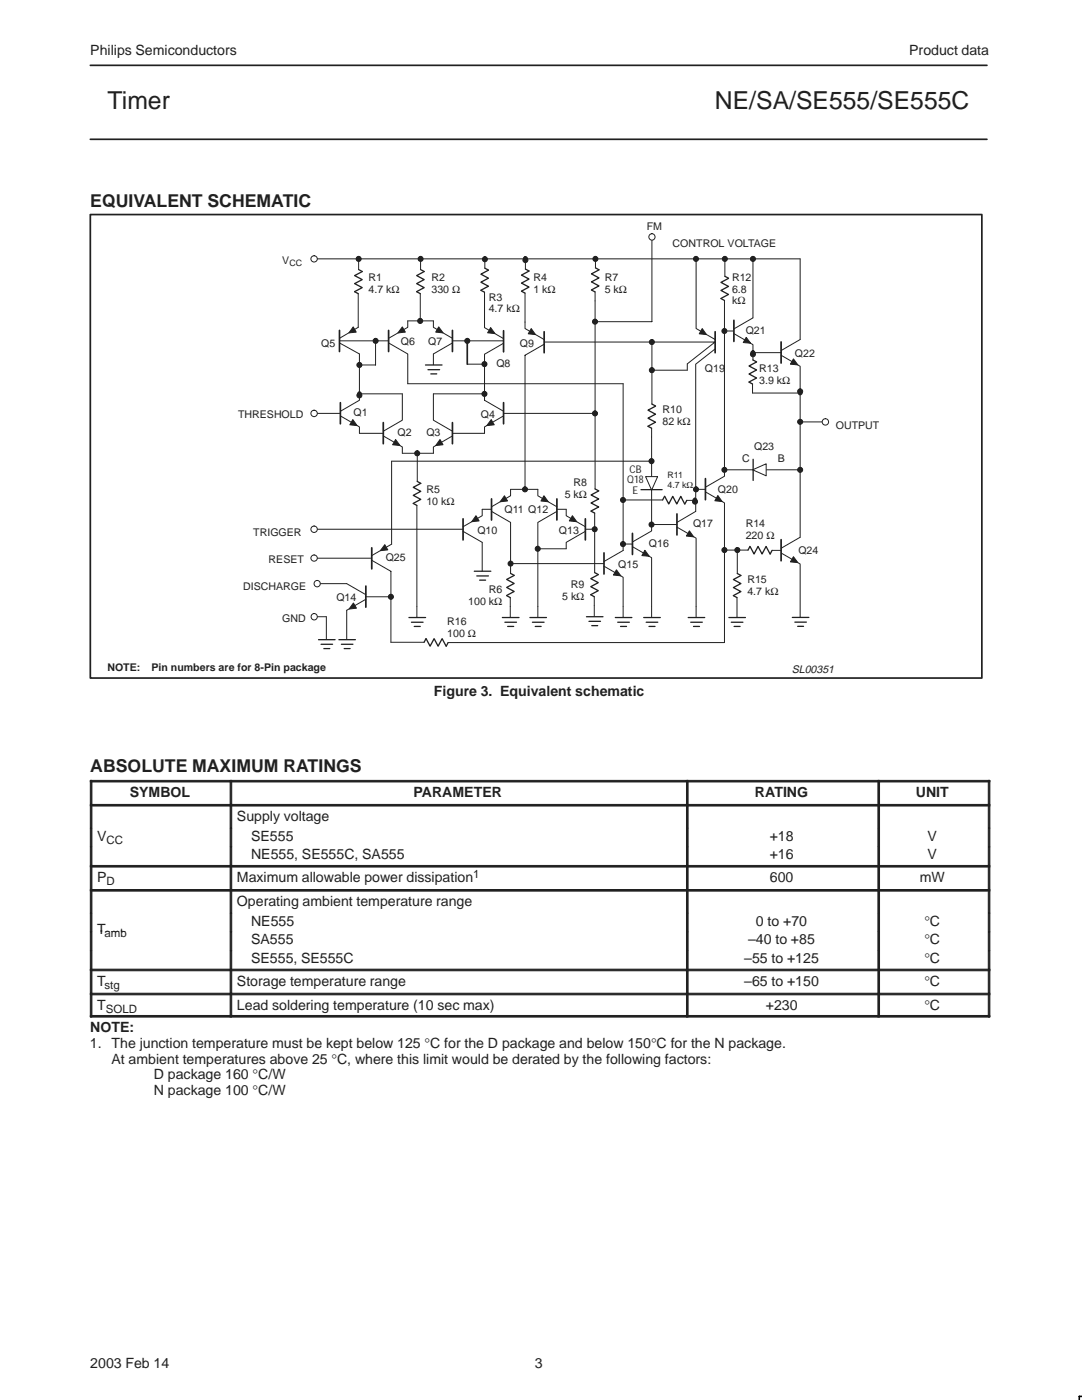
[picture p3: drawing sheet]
<svg xmlns="http://www.w3.org/2000/svg" width="216mm" height="279mm" viewBox="0 0 216 279" stroke-linecap="round" stroke-linejoin="round" font-family="sans-serif">
<path d="M18 13h178.9M18 27.8h178.9M18 42.8h177.9v92.5h-177.9zM146.4 63.9v4.2M155.9 68.2v4.3M155.9 107.7v4.2" fill="none" stroke="#231f20" stroke-width=".34"/>
<path d="M62.6 51.7h97.1v16.1l-3.8 2.2M150.2 51.7v11.7l-3.8 2.2M144.6 66.1h1.8M146.4 66.6l3.8 2.2v3M150.2 76.6v1.8h9.5M150.2 70.4h5.6M155.9 70.9l3.8 2.2v34.1l-3.8 2.2M78.1 92v16.7M144.6 93.8h15.1M159.7 84.2h4.4M155.9 110.4l3.8 2.2v10.6" fill="none" stroke="#231f20" stroke-width=".2"/>
<circle cx="150.2" cy="51.7" r=".32" fill="#231f20" stroke="#231f20" stroke-width=".34"/>
<g fill="#231f20" stroke="#231f20" stroke-width=".2">
<path d="M158.3 71.6l.9 1.2-1.5-.1z"/>
<path d="M158.3 111.1l.9 1.2-1.5-.2z"/>
<path d="M148.9 67.3l.9 1.2-1.5-.1z"/>
</g>
<path d="M149.5 76.3l.7 .3M150.2 71.8l.8 .4-1.5 .8 1.5 .8-1.5 .8 1.5 .8-1.5 .8M158.1 123.2h3.3M158.6 124.2h2.3M159.2 125h1.1" fill="none" stroke="#231f20" stroke-width=".26"/>
<path d="M150.2 93.8l2.7-1.2v2.4z" fill="#fff"/>
<g fill="none" stroke="#231f20" stroke-width=".2">
<path d="M138.9 51.7v13.9l3.8 2.2M144.6 60v35l-3.8 2.2M144.6 51.7v3.4M108.6 68.3h34.1l-5.6 4.3v1.3h-7M142.7 69.6l-3.9 3.1v29.4l-3.7 2.2M124.3 99.8h7.9M130 87.2v18.8l-3.8 2.2M137 99.9h1.8M138.9 97.7h1.8M140.8 98.2l3.8 2.2v27.8h-53.4M150.2 93.8l2.7-1.2v2.4zM124.3 108.6h1.9"/>
<path d="M126.2 109.1l3.8 2.2v9.7M130 104.7h5M135.1 105.2l3.8 2.2v13.6M144.6 109.8h4.7M147.1 119.3v3.9M147.1 109.8v4.7M154.1 109.8h1.8"/>
</g>
<g fill="none" stroke="#231f20" stroke-width=".26">
<path d="M144.6 55.1l.8 .4M145.4 55.6l-1.5 .8 1.5 .8-1.5 .8 1.5 .8-1.5 .8 .7 .4M132.6 99.1l-.4 .7M132.6 99.1l.8 1.5 .8-1.5 .8 1.5 .8-1.5 .8 1.5M137 99.9l-.3 .7M150.3 91.7v4.2M147.1 114.5l.7 .3M147.8 114.9l-1.5 .8 1.5 .8-1.5 .8 1.5 .8-1.5 .8 .8 .4M149.3 109.8l.4-.7 .8 1.5 .8-1.5 .8 1.5 .8-1.5 .8 1.5M154.1 109.8l-.4 .8M145.4 123.2h3.3M145.9 124.2h2.3"/>
<path d="M146.5 125h1.2"/>
</g>
<path d="M142.7 66.2v4.2M140.8 95.5v4.2M126.2 106.4v4.3M135.1 102.6v4.2" fill="none" stroke="#231f20" stroke-width=".34"/>
<g fill="#231f20" stroke="#231f20" stroke-width=".2">
<path d="M143.2 98.9l.9 1.2-1.5-.2z"/>
<path d="M140.1 65.6l.9 1.2-1.5-.2z"/>
<path d="M137.6 105.9l.8 1.2-1.4-.1z"/>
<path d="M128.7 109.8l.9 1.2-1.5-.1z"/>
</g>
<path d="M128.8 95.1h2.4l-1.2 2.7z" fill="#fff"/>
<g fill="none" stroke="#231f20" stroke-width=".2">
<path d="M71.5 58.6v6.7l-3.8 2.2M71.6 51.7v2.1M83.9 58.6v5.4M83.9 51.7v2.1M96.7 58.3v7.1l3.8 2.2M96.7 51.7v1.8M104.8 58.5v7.1l3.8 2.2M104.8 51.6v2.1M118.7 58.3v39.3M118.8 51.7v1.8M130.1 47.9v16.3h-11.4M67.7 68.4l4 2.2v9.3l-3.8 2.2"/>
<path d="M67.7 68h9.8M71.7 78.6h8.6v5.3l-3.8 2.2M74.9 68v4.8h-3.2M77.5 67.5l3.9-2.2v-1.3h5.1v1.3l3.8 2.2M77.5 68.4l3.9 2.2v6h42.9v33.3l-3.8 2.2M90.3 68.4l-3.8 2.2v2.2M90.3 68h10.2M96.7 78.6h-10.2v5.3l3.8 2.2M100.5 68.5l-3.8 2.2v9.2l3.8 2.2M108.6 68.7l-3.8 2.2v26.8M130.1 68.3v12.3M63.2 82.5h4.7"/>
<path d="M67.9 83l3.8 2.2v1.3h4.7M76.5 87l3.8 2.2v1.3h6.2v-1.3l3.8-2.2M83.3 90.5v5.6M100.5 83l-3.8 2.2v1.3h-6.4M100.5 82.5h18.2M128.8 95.1h2.4l-1.2 2.7zM130 85.5v1.7M62.7 105.6h29.7M62.7 111.4h11.4M69.2 116.5l3.8 2.2M73 119.6l-3.8 2.2v5.8M73 119.1h5"/>
<path d="M74.2 111.8l3.8 2.2v14.2h6.6M78 108.7l-3.8 2.2M83.2 100.9v22.3M92.4 106l3.8 2.2v5.8M98 101.6h-1.8v1.3l-3.8 2.2M98.1 101.1l3.8-2.2v-1.2h5.4v1.2l3.8 2.2M98.1 102.1l3.8 2.2v10.1M101.8 119.3v3.9M101.9 112.5h18.6M111.1 102.1l-3.8 2.2v18.9M111.2 101.6h1.8v1.3l3.8 2.2M116.8 106l-3.8 2.2v1.3h-5.7"/>
<path d="M116.8 105.6h1.9M118.6 119.1v3.9M118.7 102.4v11.9M120.5 113l3.8 2.2v8M62.7 123.1h2.4v4.5M89.4 128.2h1.8M130 121v2.2M138.9 121v2.2"/>
</g>
<g fill="none" stroke="#231f20" stroke-width=".26">
<path d="M71.6 53.8l.7 .4M72.3 54.2l-1.5 .8 1.5 .8-1.5 .8 1.5 .8-1.5 .8 .7 .4M83.9 53.8l.7 .4M84.6 54.2l-1.5 .8 1.5 .8-1.5 .8 1.5 .8-1.5 .8 .8 .4M96.7 53.5l.8 .4M97.5 53.9l-1.5 .8 1.5 .8-1.5 .8 1.5 .8-1.5 .8 .7 .4M104.8 53.7l.8 .4M105.6 54.1l-1.5 .8 1.5 .8-1.5 .8 1.5 .8-1.5 .8 .7 .4M118.8 53.5l.7 .3M119.5 53.9l-1.5 .8 1.5 .8-1.5 .8 1.5 .8-1.5 .8 .7 .4M84.9 72.8h3.3M85.4 73.8h2.3"/>
<path d="M86 74.6h1.1M83.3 96.1l.7 .4-1.5 .8 1.5 .8-1.5 .8 1.5 .8-1.5 .8 .7 .4M118.7 97.6l.8 .4-1.6 .8 1.6 .8-1.6 .8 1.6 .8-1.6 .8M127.9 97.7h4.2M129.3 85.1l.7 .4M130.1 80.6l.7 .4M130.8 81.1l-1.5 .8 1.5 .8-1.5 .8 1.5 .8-1.5 .8M94.6 114h3.3M95.1 114.9h2.4M95.7 115.8h1.2M101.1 118.9l.7 .4M101.9 114.4l.7 .4-1.5 .8 1.5 .8-1.5 .8 1.5 .8-1.5 .8"/>
<path d="M117.9 102l.8 .4M118.7 114.3l.7 .4-1.5 .8 1.5 .8-1.5 .8 1.5 .8-1.5 .8 .7 .4M63.6 127.7h3.3M64.1 128.6h2.3M64.6 129.4h1.2M67.6 127.7h3.3M68.1 128.6h2.3M68.7 129.4h1.2M81.6 123.2h3.3M82.1 124.2h2.3M82.7 125h1.2M84.6 128.2l.4-.7 .8 1.5 .8-1.5 .8 1.5 .8-1.5 .8 1.5 .4-.8"/>
<path d="M100.2 123.2h3.4M100.7 124.2h2.4M101.3 125h1.2M105.7 123.2h3.3M106.2 124.2h2.4M106.8 125h1.2M117 123.1h3.3M117.5 124h2.3M118.1 124.9h1.2M122.8 123.2h3.3M123.3 124.2h2.3M123.8 125h1.2"/>
<path d="M128.4 123.2h3.4M128.9 124.2h2.4M129.5 125h1.2M137.3 123.2h3.3M137.8 124.2h2.3M138.4 125h1.2"/>
</g>
<g fill="none" stroke="#231f20" stroke-width=".34">
<path d="M67.7 65.9v4.3M77.5 65.9v4.3M90.3 65.9v4.3M100.5 66v4.2M108.6 66.2v4.2M67.9 80.4v4.2M76.5 84.3v4.3M90.3 84.3v4.3M98.1 99.6v4.2M100.5 80.4v4.2M111.1 99.6v4.2M73 117v4.2"/>
<path d="M74.2 109.3v4.2M92.4 103.5v4.3M116.8 103.5v4.3M120.5 110.3v4.3"/>
</g>
<g fill="#231f20" stroke="#231f20" stroke-width=".2">
<path d="M123 113.7l.9 1.2-1.5-.1z"/>
<path d="M114.2 102.9l.9 1.2-1.5-.1z"/>
<path d="M108.5 98.9l.9 1.2-1.5-.1z"/>
<path d="M100.7 98.9l.6 1.1-1.5 .1z"/>
<path d="M95 102.9l.6 1.1-1.5 .1z"/>
<path d="M106 65.6l.9 1.2-1.5-.2z"/>
<path d="M97.9 65.4l.9 1.2-1.5-.2z"/>
<path d="M98 83.7l.6 1.1-1.5 .1z"/>
<path d="M87.8 87.7l.6 1.1-1.5 .1z"/>
<path d="M87.5 65.2l.9 1.2-1.5-.1z"/>
<path d="M80.3 65.2l.6 1.1-1.5 .1z"/>
<path d="M78.9 87.7l.9 1.2-1.5-.1z"/>
<path d="M70.4 83.7l.9 1.2-1.5-.1z"/>
<path d="M70.5 65.2l.6 1.1-1.5 .1z"/>
<path d="M76.8 108.7l.6 1-1.5 .2z"/>
<path d="M70.5 120.3l.6 1.1-1.4 .1z"/>
</g>
<circle cx="62.7" cy="51.7" r=".63" fill="#fff"/>
<circle cx="62.7" cy="51.7" r=".63" fill="none" stroke="#231f20" stroke-width=".2"/>
<circle cx="62.7" cy="82.5" r=".64" fill="#fff"/>
<circle cx="62.7" cy="82.5" r=".64" fill="none" stroke="#231f20" stroke-width=".2"/>
<circle cx="62.7" cy="105.6" r=".64" fill="#fff"/>
<circle cx="62.7" cy="105.6" r=".64" fill="none" stroke="#231f20" stroke-width=".2"/>
<circle cx="62.7" cy="111.4" r=".63" fill="#fff"/>
<circle cx="62.7" cy="111.4" r=".63" fill="none" stroke="#231f20" stroke-width=".2"/>
<circle cx="62.7" cy="123.1" r=".63" fill="#fff"/>
<circle cx="62.7" cy="123.1" r=".63" fill="none" stroke="#231f20" stroke-width=".2"/>
<circle cx="164.7" cy="84.2" r=".64" fill="#fff"/>
<circle cx="164.7" cy="84.2" r=".64" fill="none" stroke="#231f20" stroke-width=".2"/>
<circle cx="130.1" cy="47.3" r=".63" fill="#fff"/>
<g fill="none" stroke="#231f20" stroke-width=".2">
<path d="M63.4 116.5h5.8"/>
<circle cx="130.1" cy="47.3" r=".63"/>
</g>
<circle cx="63.3" cy="116.5" r=".63" fill="#fff"/>
<g fill="none" stroke="#231f20" stroke-width=".2">
<path d="M71.6 51.7h.1M83.9 51.7h.1M96.7 51.7h.1M104.8 51.9h.1M118.8 51.7h.1M138.9 51.7h.1M144.6 51.7h.1M150.2 51.7h.1M71.7 72.8h.1M71.7 78.9h.1M74.9 68h.1M83.9 64h.1"/>
<path d="M93.2 68h.1M93.2 72.7h3.5M96.7 72.7h.1M96.7 78.6h.1M118.7 64.2h.1M130.1 68.3h.1M130.1 73.9h.1M144.6 66.1h.1M150.2 70.7h.1M159.7 78.1h.1M78.1 92h51.9M83.3 90.5h.1"/>
<path d="M104.8 97.7h.1M118.7 82.5h.1M124.3 99.8h.1M130 92h.1M138.9 97.7h.1M144.6 93.8h.1M159.7 84.2h.1M159.7 93.8h.1M78 119.1h.1M101.9 112.5h.1M107.3 109.5h.1M118.7 105.6h.1"/>
<path d="M124.3 108.6h.1M130 104.7h.1M138.7 100.1h.1M144.6 109.8h.1M147.1 109.8h.1"/>
<circle cx="63.3" cy="116.5" r=".63"/>
</g>
<g fill="#231f20" stroke="#231f20" stroke-width=".34">
<circle cx="144.7" cy="51.7" r=".32"/>
<circle cx="138.9" cy="51.7" r=".32"/>
<circle cx="118.8" cy="51.7" r=".31"/>
<circle cx="104.8" cy="51.6" r=".31"/>
<circle cx="96.7" cy="51.7" r=".31"/>
<circle cx="83.9" cy="51.7" r=".31"/>
<circle cx="71.5" cy="51.7" r=".32"/>
<circle cx="74.9" cy="68" r=".31"/>
<circle cx="71.7" cy="72.8" r=".31"/>
<circle cx="130.1" cy="68.3" r=".3"/>
<circle cx="130.1" cy="73.9" r=".31"/>
<circle cx="150.2" cy="70.4" r=".32"/>
<circle cx="93.2" cy="68" r=".32"/>
<circle cx="96.7" cy="72.7" r=".32"/>
<circle cx="96.7" cy="78.6" r=".32"/>
<circle cx="71.7" cy="78.6" r=".31"/>
<circle cx="83.3" cy="90.4" r=".31"/>
<circle cx="118.7" cy="82.5" r=".32"/>
<circle cx="144.5" cy="93.7" r=".31"/>
<circle cx="159.7" cy="93.7" r=".32"/>
<circle cx="159.7" cy="84.2" r=".32"/>
<circle cx="159.7" cy="78.4" r=".32"/>
<circle cx="138.7" cy="99.8" r=".31"/>
<circle cx="124.3" cy="99.8" r=".32"/>
<circle cx="124.3" cy="108.6" r=".32"/>
<circle cx="130" cy="104.7" r=".31"/>
<circle cx="144.5" cy="109.8" r=".31"/>
<circle cx="147.1" cy="109.8" r=".32"/>
<circle cx="101.9" cy="112.5" r=".31"/>
<circle cx="107.3" cy="109.5" r=".31"/>
<circle cx="104.7" cy="97.6" r=".31"/>
<circle cx="78" cy="119.1" r=".32"/>
<circle cx="130" cy="92" r=".31"/>
<circle cx="118.8" cy="64.2" r=".31"/>
<circle cx="138.9" cy="97.6" r=".32"/>
<circle cx="118.7" cy="105.6" r=".32"/>
<circle cx="83.9" cy="64" r=".32"/>
</g>
<path d="M93.2 68v4.7" fill="none" stroke="#231f20" stroke-width=".34"/>
<g fill="#231f20" stroke="#231f20" stroke-width=".2">
<path d="M18 155.7h.3v4.8h-.3z" fill-rule="evenodd"/>
<path d="M18 155.7h27.9v.4h-27.9z" fill-rule="evenodd"/>
<path d="M45.9 155.7h.3v4.8h-.3z" fill-rule="evenodd"/>
<path d="M45.9 155.7h91.1v.4h-91.1z" fill-rule="evenodd"/>
<path d="M137 155.7h.3v4.8h-.3z" fill-rule="evenodd"/>
<path d="M137 155.7h38.2v.4h-38.2z" fill-rule="evenodd"/>
<path d="M175.2 155.7h.3v4.8h-.3z" fill-rule="evenodd"/>
<path d="M197.2 155.7h.3v4.8h-.3z" fill-rule="evenodd"/>
<path d="M175.2 155.7h22.3v.4h-22.3z" fill-rule="evenodd"/>
<path d="M18 160.5h.3v4.8h-.3z" fill-rule="evenodd"/>
<path d="M18 160.5h27.9v.4h-27.9z" fill-rule="evenodd"/>
<path d="M45.9 160.5h.3v4.8h-.3z" fill-rule="evenodd"/>
<path d="M45.9 160.5h91.1v.4h-91.1z" fill-rule="evenodd"/>
<path d="M137 160.5h.3v4.8h-.3z" fill-rule="evenodd"/>
<path d="M137 160.5h38.2v.4h-38.2z" fill-rule="evenodd"/>
<path d="M175.2 160.5h.3v4.8h-.3z" fill-rule="evenodd"/>
<path d="M197.2 160.5h.3v4.8h-.3z" fill-rule="evenodd"/>
<path d="M175.2 160.5h22.3v.4h-22.3z" fill-rule="evenodd"/>
<path d="M18 165.3h.3v3.7h-.3z" fill-rule="evenodd"/>
<path d="M45.9 165.3h.3v3.7h-.3z" fill-rule="evenodd"/>
<path d="M137 165.3h.3v3.7h-.3z" fill-rule="evenodd"/>
<path d="M175.2 165.3h.3v3.7h-.3z" fill-rule="evenodd"/>
<path d="M197.2 165.3h.3v3.7h-.3z" fill-rule="evenodd"/>
<path d="M18 169h.3v3.7h-.3z" fill-rule="evenodd"/>
<path d="M45.9 169h.3v3.7h-.3z" fill-rule="evenodd"/>
<path d="M137 169h.3v3.7h-.3z" fill-rule="evenodd"/>
<path d="M175.2 169h.3v3.7h-.3z" fill-rule="evenodd"/>
<path d="M197.2 169h.3v3.7h-.3z" fill-rule="evenodd"/>
<path d="M18 172.7h.3v4.8h-.3z" fill-rule="evenodd"/>
<path d="M18 172.7h27.9v.3h-27.9z" fill-rule="evenodd"/>
<path d="M45.9 172.7h.3v4.8h-.3z" fill-rule="evenodd"/>
<path d="M45.9 172.7h91.1v.3h-91.1z" fill-rule="evenodd"/>
<path d="M137 172.7h.3v4.8h-.3z" fill-rule="evenodd"/>
<path d="M137 172.7h38.2v.3h-38.2z" fill-rule="evenodd"/>
<path d="M175.2 172.7h.3v4.8h-.3z" fill-rule="evenodd"/>
<path d="M197.2 172.7h.3v4.8h-.3z" fill-rule="evenodd"/>
<path d="M175.2 172.7h22.3v.3h-22.3z" fill-rule="evenodd"/>
<path d="M18 177.5h.3v4.7h-.3z" fill-rule="evenodd"/>
<path d="M18 177.5h27.9v.3h-27.9z" fill-rule="evenodd"/>
<path d="M45.9 177.5h.3v4.7h-.3z" fill-rule="evenodd"/>
<path d="M45.9 177.5h91.1v.3h-91.1z" fill-rule="evenodd"/>
<path d="M137 177.5h.3v4.7h-.3z" fill-rule="evenodd"/>
<path d="M137 177.5h38.2v.3h-38.2z" fill-rule="evenodd"/>
<path d="M175.2 177.5h.3v4.7h-.3z" fill-rule="evenodd"/>
<path d="M197.2 177.5h.3v4.7h-.3z" fill-rule="evenodd"/>
<path d="M175.2 177.5h22.3v.3h-22.3z" fill-rule="evenodd"/>
<path d="M18 182.3h.3v3.7h-.3z" fill-rule="evenodd"/>
<path d="M45.9 182.3h.3v3.7h-.3z" fill-rule="evenodd"/>
<path d="M137 182.3h.3v3.7h-.3z" fill-rule="evenodd"/>
<path d="M175.2 182.3h.3v3.7h-.3z" fill-rule="evenodd"/>
<path d="M197.2 182.3h.3v3.7h-.3z" fill-rule="evenodd"/>
<path d="M18 186h.3v3.7h-.3z" fill-rule="evenodd"/>
<path d="M45.9 186h.3v3.7h-.3z" fill-rule="evenodd"/>
<path d="M137 186h.3v3.7h-.3z" fill-rule="evenodd"/>
<path d="M175.2 186h.3v3.7h-.3z" fill-rule="evenodd"/>
<path d="M197.2 186h.3v3.7h-.3z" fill-rule="evenodd"/>
<path d="M18 189.7h.3v3.7h-.3z" fill-rule="evenodd"/>
<path d="M45.9 189.7h.3v3.7h-.3z" fill-rule="evenodd"/>
<path d="M137 189.7h.3v3.7h-.3z" fill-rule="evenodd"/>
<path d="M175.2 189.7h.3v3.7h-.3z" fill-rule="evenodd"/>
<path d="M197.2 189.7h.3v3.7h-.3z" fill-rule="evenodd"/>
<path d="M18 193.4h.3v4.8h-.3z" fill-rule="evenodd"/>
<path d="M18 193.4h27.9v.3h-27.9z" fill-rule="evenodd"/>
<path d="M45.9 193.4h.3v4.8h-.3z" fill-rule="evenodd"/>
<path d="M45.9 193.4h91.1v.3h-91.1z" fill-rule="evenodd"/>
<path d="M137 193.4h.3v4.8h-.3z" fill-rule="evenodd"/>
<path d="M137 193.4h38.2v.3h-38.2z" fill-rule="evenodd"/>
<path d="M175.2 193.4h.3v4.8h-.3z" fill-rule="evenodd"/>
<path d="M197.2 193.4h.3v4.8h-.3z" fill-rule="evenodd"/>
<path d="M175.2 193.4h22.3v.3h-22.3z" fill-rule="evenodd"/>
<path d="M18 198.2h.3v4.8h-.3z" fill-rule="evenodd"/>
<path d="M18 198.2h27.9v.3h-27.9z" fill-rule="evenodd"/>
<path d="M18 202.7h27.9v.3h-27.9z" fill-rule="evenodd"/>
<path d="M45.9 198.2h.3v4.8h-.3z" fill-rule="evenodd"/>
<path d="M45.9 198.2h91.1v.3h-91.1z" fill-rule="evenodd"/>
<path d="M45.9 202.7h91.1v.3h-91.1z" fill-rule="evenodd"/>
<path d="M137 198.2h.3v4.8h-.3z" fill-rule="evenodd"/>
<path d="M137 198.2h38.2v.3h-38.2z" fill-rule="evenodd"/>
<path d="M137 202.7h38.2v.3h-38.2z" fill-rule="evenodd"/>
<path d="M175.2 198.2h.3v4.8h-.3z" fill-rule="evenodd"/>
<path d="M197.2 198.2h.3v4.8h-.3z" fill-rule="evenodd"/>
<path d="M175.2 198.2h22.3v.3h-22.3z" fill-rule="evenodd"/>
<path d="M175.2 202.7h22.3v.3h-22.3z" fill-rule="evenodd"/>
<circle cx="71.6" cy="51.7" r=".5"/>
<circle cx="83.9" cy="51.7" r=".5"/>
<circle cx="96.8" cy="51.7" r=".5"/>
<circle cx="104.8" cy="51.9" r=".5"/>
<circle cx="118.8" cy="51.7" r=".5"/>
<circle cx="138.9" cy="51.7" r=".5"/>
<circle cx="144.6" cy="51.7" r=".5"/>
<circle cx="150.2" cy="51.7" r=".5"/>
<circle cx="159.7" cy="78.1" r=".5"/>
<circle cx="118.7" cy="64.2" r=".5"/>
<circle cx="130.1" cy="68.3" r=".5"/>
<circle cx="71.7" cy="72.8" r=".5"/>
<circle cx="75" cy="68" r=".5"/>
<circle cx="93.2" cy="68" r=".5"/>
<circle cx="96.7" cy="72.7" r=".5"/>
<circle cx="96.7" cy="78.6" r=".5"/>
<circle cx="71.7" cy="78.9" r=".5"/>
<circle cx="83.2" cy="90.5" r=".5"/>
<circle cx="118.7" cy="82.5" r=".5"/>
<circle cx="130" cy="92" r=".5"/>
<circle cx="107.3" cy="109.5" r=".5"/>
<circle cx="101.9" cy="112.5" r=".5"/>
<circle cx="124.3" cy="108.6" r=".5"/>
<circle cx="124.3" cy="99.8" r=".5"/>
<circle cx="130" cy="104.7" r=".5"/>
<circle cx="138.9" cy="97.7" r=".5"/>
<circle cx="147.1" cy="109.8" r=".5"/>
<circle cx="159.7" cy="84.2" r=".5"/>
<circle cx="130.1" cy="73.9" r=".5"/>
<circle cx="144.5" cy="66.1" r=".5"/>
<circle cx="78" cy="119.1" r=".5"/>
<circle cx="83.8" cy="64.1" r=".5"/>
<circle cx="150.2" cy="70.7" r=".5"/>
<circle cx="104.8" cy="97.7" r=".5"/>
<circle cx="138.7" cy="100.1" r=".5"/>
<circle cx="144.5" cy="93.8" r=".5"/>
<circle cx="159.7" cy="93.8" r=".5"/>
<circle cx="144.5" cy="109.8" r=".5"/>
<circle cx="118.7" cy="105.6" r=".5"/>
</g>
<path d="M215.9 278.7h-.5v.7" fill="none" stroke="#000" stroke-width=".32"/>
<g font-size="4.9" fill="#231f20">
<text x="21.5" y="21.8">Timer</text>
<text x="142.7" y="21.8">NE/SA/SE555/SE555C</text>
</g>
<g font-size="3.5" fill="#231f20">
<text x="18" y="41.2">EQUIVALENT SCHEMATIC</text>
<text x="18" y="154.2">ABSOLUTE MAXIMUM RATINGS</text>
</g>
<g font-size="2.8" fill="#231f20">
<text x="18" y="10.9">Philips Semiconductors</text>
<text x="181.4" y="10.9">Product data</text>
<text x="86.6" y="138.9">Figure 3. Equivalent schematic</text>
<text x="25.9" y="159.1">SYMBOL</text>
<text x="82.5" y="159.1">PARAMETER</text>
<text x="150.6" y="159.1">RATING</text>
<text x="182.7" y="159.1">UNIT</text>
<text x="19.4" y="167.7">V</text>
<text x="47.3" y="163.9">Supply voltage</text>
<text x="50.1" y="167.7">SE555</text>
<text x="153.6" y="167.7">+18</text>
<text x="185.1" y="167.7">V</text>
<text x="50.1" y="171.5">NE555, SE555C, SA555</text>
<text x="153.6" y="171.5">+16</text>
<text x="185.1" y="171.5">V</text>
<text x="19.4" y="176.1">P</text>
<text x="47.3" y="176.1">Maximum allowable power dissipation</text>
<text x="153.6" y="176.1">600</text>
<text x="183.5" y="176.1">mW</text>
<text x="47.3" y="180.9">Operating ambient temperature range</text>
<text x="50.1" y="184.7">NE555</text>
<text x="150.8" y="184.7">0 to +70</text>
<text x="184.4" y="184.7">°C</text>
<text x="19.4" y="186.4">T</text>
<text x="50.1" y="188.4">SA555</text>
<text x="149.3" y="188.4">–40 to +85</text>
<text x="184.4" y="188.4">°C</text>
<text x="19.4" y="196.8">T</text>
<text x="47.3" y="196.8">Storage temperature range</text>
<text x="50.1" y="192.2">SE555, SE555C</text>
<text x="148.5" y="192.2">–55 to +125</text>
<text x="148.5" y="196.8">–65 to +150</text>
<text x="184.4" y="192.2">°C</text>
<text x="184.4" y="196.8">°C</text>
<text x="19.4" y="201.6">T</text>
<text x="47.3" y="201.6">Lead soldering temperature (10 sec max)</text>
<text x="152.8" y="201.6">+230</text>
<text x="184.4" y="201.6">°C</text>
<text x="17.9" y="209.1">1. The junction temperature must be kept below 125 °C for the D package and below 150°C for the N package.</text>
<text x="18" y="206">NOTE:</text>
<text x="22.3" y="212.3">At ambient temperatures above 25 °C, where this limit would be derated by the following factors:</text>
<text x="30.7" y="215.4">D package 160 °C/W</text>
<text x="30.7" y="218.6">N package 100 °C/W</text>
<text x="18" y="273">2003 Feb 14</text>
<text x="106.7" y="273">3</text>
</g>
<g font-size="2.3" fill="#231f20">
<text x="21.3" y="168.3">CC</text>
<text x="21.3" y="176.7">D</text>
<text x="94.4" y="175.3">1</text>
<text x="20.8" y="187">amb</text>
<text x="20.8" y="197.4">stg</text>
<text x="21.1" y="202.2">SOLD</text>
</g>
<text font-size="2.2" fill="#231f20" x="158" y="134.2">SL00351</text>
<g font-size="2.1" fill="#231f20">
<text x="129" y="45.9">FM</text>
<text x="56.3" y="52.7">V</text>
<text x="134.2" y="49.2">CONTROL VOLTAGE</text>
<text x="73.6" y="56">R1</text>
<text x="73.6" y="58.4">4.7 kΩ</text>
<text x="86.1" y="56">R2</text>
<text x="86.1" y="58.4">330 Ω</text>
<text x="97.5" y="60">R3</text>
<text x="106.4" y="56">R4</text>
<text x="106.4" y="58.4">1 kΩ</text>
<text x="120.7" y="56">R7</text>
<text x="120.7" y="58.4">5 kΩ</text>
<text x="146.1" y="56">R12</text>
<text x="146.1" y="58.4">6.8</text>
<text x="97.5" y="62.3">4.7 kΩ</text>
<text x="146.1" y="60.7">kΩ</text>
<text x="64.1" y="69.2">Q5</text>
<text x="80" y="68.8">Q6</text>
<text x="85.4" y="68.8">Q7</text>
<text x="103.7" y="69.2">Q9</text>
<text x="148.8" y="66.7">Q21</text>
<text x="158.6" y="71.3">Q22</text>
<text x="99" y="73.3">Q8</text>
<text x="140.7" y="74.3">Q19</text>
<text x="151.5" y="74.3">R13</text>
<text x="151.5" y="76.7">3.9 kΩ</text>
<text x="47.5" y="83.5">THRESHOLD</text>
<text x="70.5" y="83.1">Q1</text>
<text x="95.9" y="83.4">Q4</text>
<text x="132.2" y="82.5">R10</text>
<text x="79.3" y="87.1">Q2</text>
<text x="85.1" y="87.1">Q3</text>
<text x="132.2" y="84.8">82 kΩ</text>
<text x="150.5" y="89.8">Q23</text>
<text x="166.8" y="85.5">OUTPUT</text>
<text x="125.6" y="94.3">CB</text>
<text x="148.1" y="92.2">C</text>
<text x="155.2" y="92.3">B</text>
<text x="85.1" y="98.4">R5</text>
<text x="85.1" y="100.7">10 kΩ</text>
<text x="112.7" y="99.3">5 kΩ</text>
<text x="114.4" y="97">R8</text>
<text x="125.2" y="96.4">Q18</text>
<text x="126.2" y="98.5">E</text>
<text x="143.2" y="98.4">Q20</text>
<text x="50.5" y="106.9">TRIGGER</text>
<text x="95.3" y="106.5">Q10</text>
<text x="100.7" y="102.3">Q11 Q12</text>
<text x="111.5" y="106.5">Q13</text>
<text x="138.3" y="105.2">Q17</text>
<text x="148.8" y="105.2">R14</text>
<text x="148.8" y="107.5">220 Ω</text>
<text x="53.6" y="112.3">RESET</text>
<text x="77" y="111.9">Q25</text>
<text x="123.4" y="113.3">Q15</text>
<text x="129.5" y="109.2">Q16</text>
<text x="159.3" y="110.6">Q24</text>
<text x="48.5" y="117.7">DISCHARGE</text>
<text x="67.1" y="120">Q14</text>
<text x="97.5" y="118.4">R6</text>
<text x="112.2" y="119.7">5 kΩ</text>
<text x="113.9" y="117.4">R9</text>
<text x="149.1" y="116.3">R15</text>
<text x="149.1" y="118.7">4.7 kΩ</text>
<text x="56.3" y="124.2">GND</text>
<text x="89.3" y="124.7">R16</text>
<text x="93.4" y="120.7">100 kΩ</text>
<text x="89.3" y="127.1">100 Ω</text>
<text x="21.4" y="133.9">NOTE:</text>
<text x="30.2" y="133.9">Pin numbers are for 8-Pin package</text>
</g>
<g font-size="1.8" fill="#231f20">
<text x="57.7" y="53.1">CC</text>
<text x="133.2" y="95.4">R11</text>
<text x="133.2" y="97.3">4.7 kΩ</text>
</g>
</svg>
